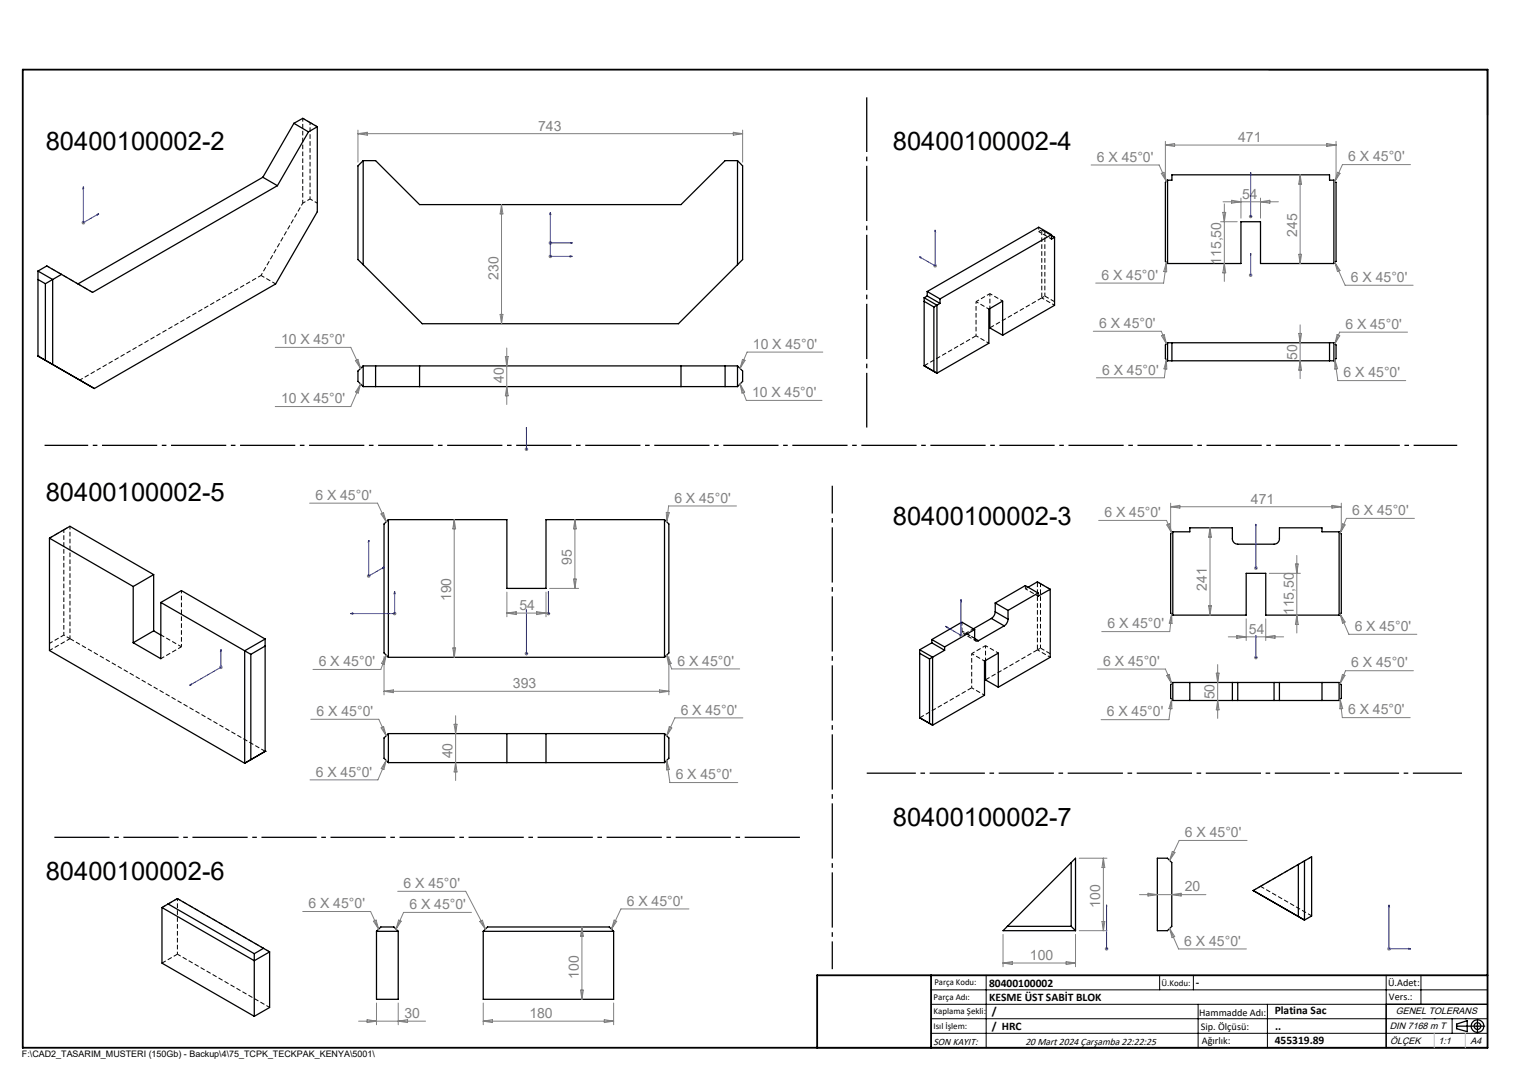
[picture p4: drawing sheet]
<svg xmlns="http://www.w3.org/2000/svg" width="420mm" height="297mm" viewBox="0 0 420 297" stroke-linecap="round" stroke-linejoin="round" font-family="sans-serif">
<g fill="none" stroke="#000" stroke-width=".35">
<path d="M350.2 19.2h60.3v12.6M81.1 34l4 2.4M81.1 34l-8.6 14.9M81.1 34l2.4-1.3 4.1 2.3M85.1 36.4l-8.5 14.9M87.6 35v23.5l-11.5 19.9-50.1 28.8-13.5-7.8M87.6 35l-2.5 1.4M72.5 48.9l4.1 2.4M72.5 48.9l-51 29.5M76.6 51.3l-51.1 29.4-8.5-5M100.2 44.3v28.8M100.2 44.3h3.4l12.2 12.2h72.1l12.2-12.2h3.4"/>
<path d="M100.2 44.3l-1.4 1.5v25.8l1.4 1.5M203.5 44.3v28.8M203.5 44.3l1.4 1.5v25.8l-17.7 17.8h-70.7l-16.3-16.3M322.2 49.7h1.2v-1.4h43.5v1.4h1.2M322.2 49.7v23M322.2 49.7l-.6 .6v21.8l.6 .6M368.1 49.7v23M368.1 49.7l.6 .6v21.8l-.6 .6M10.5 74.8l4 2.3v23.5M10.5 77.1l2 1.2M10.5 74.8v23.5M10.5 74.8l2.4-1.4 4.1 2.3"/>
<path d="M12.5 78.3v21.1M17 75.7l-4.5 2.6M290.2 64.8l-30.8 17.7M290.2 64.8v1.2l.8-.5M290.2 64.8l-3.6-2.1-30.7 17.8M290.2 65l.8 .5M291 65.5v18.8l-14.3 8.2M322.2 72.7h20.2v-11.5h5.4v11.5h20.3M10.5 98.3h.1M10.5 98.3l2 1.1M10.5 98.3l11.5 6.6M255 82.2l3.6 2v18.8"/>
<path d="M255 83.2l2.7 1.5M255 82.2v18.8M255.9 80.5v1.2M255.9 80.5l3.5 2M255.9 81.7l3.5 2M255.9 81.7l-.9 .5M257.7 84.7v17.8l.9 .5M259.4 82.5v1.2M259.4 83.7l-1.7 1M273.2 85.2v5.3l3.5 2M276.7 92.5v-9.4l-3.8 2.2v9.5l-14.3 8.2M322.2 94.6v5"/>
<path d="M322.2 94.6l-.6 .6v3.8l.6 .6M322.2 99.6h45.9M322.2 94.6h45.9M323.4 94.6v5M366.9 94.6v5M368.1 94.6v5M368.1 94.6l.6 .6v3.8l-.6 .6M100.2 101v5.7M100.2 101l-1.4 1.4v2.9l1.4 1.4M100.2 106.7h103.3M100.2 101h103.3M103.6 101v5.7"/>
<path d="M115.8 101v5.7M187.9 101v5.7M200.1 101v5.7M203.5 101v5.7M203.5 101l1.4 1.4v2.9l-1.4 1.4M255 101h.1M255 101l3.6 2M13.7 148.6v31l53.8 31.1M13.7 148.6l23.1 13.3M13.7 148.6l5.6-3.3 23.1 13.3M42.4 158.6l-5.6 3.3M42.4 158.6v15.5"/>
<path d="M107.2 143.4v38M107.2 143.4h32.7v19h10.8v-19h32.7M107.2 143.4l-1.2 1.2v35.6l1.2 1.2M183.4 143.4v38M183.4 143.4l1.2 1.2v35.6l-1.2 1.2M323.6 146.8h4.7v-1.1h11.8v3a1.51 1.51 0 0 0 1.5 1.5h10a1.51 1.51 0 0 0 1.5-1.5v-3h11.7v1.1h4.7M323.6 146.8v23M323.6 146.8l-.6 .6v21.8l.6 .6M369.5 146.8v23M369.5 146.8l.6 .6v21.8l-.6 .6M36.8 161.9v15.5M42.4 174.1l-5.6 3.3"/>
<path d="M42.4 174.1l2 1.2M44.4 166.3l23.1 13.3M44.4 166.3v15.5l-7.6-4.4M44.4 166.3l5.7-3.3 23.1 13.4M67.5 179.6v31.1M67.5 179.6l1.7 1M73.2 176.4l-5.7 3.2M73.2 176.4v31M73.2 178.3l-4 2.3M253.8 179.3l3.6 2.1M253.8 179.3v18.8M257.1 177.4l3.6 2.1"/>
<path d="M257.1 177.4l-3.3 1.9M257.1 176.5v.9M257.1 176.5l3.6 2.1M260.7 178.6v.9M260.7 179.5l-3.3 1.9M269 176.2a.65 .65 0 0 0 .3 .7 .65 .65 0 0 0 .7-.1M269 173.8l-8.3 4.8M269 173.8v2.4M269 173.8l-3.6-2.1-8.3 4.8M269 176.2l1 .6M273.6 170.7l3.5 2.1M273.6 170.7l-5 2.9"/>
<path d="M274.6 168.9l-.3 1-.7 .8M274.6 166.4l3.6 2.1M274.6 168.9l3.6 2M274.6 166.4v2.5M277.1 172.8l-7.1 4M278.2 170.9l-.4 1.1-.7 .8M278.2 168.5v2.4M283.7 162.1l2.5-1.5 3.6 2.1M286.5 163.7l-8.3 4.8M286.5 163.7l-3.6-2.1-8.3 4.8M289.8 162.7l-3.3 1.9v-.9M289.8 162.7v18.7l-14.3 8.3"/>
<path d="M323.6 169.8h20.3v-11.5h5.4v11.5h20.2M69.2 180.6v29.1l-1.7 1M107.2 181.4h76.2M253.8 198.1h.1M253.8 180.3l2.7 1.6M253.8 198.1l3.6 2.1M256.5 181.9v17.8l.9 .5M257.4 181.4v18.8M257.4 181.4l-.9 .5M272 182.3v5.4l3.5 2M275.5 189.7v-9.4l-3.8 2.2v9.4l-14.3 8.3M323.6 188.4v5"/>
<path d="M323.6 188.4l-.6 .6v3.8l.6 .6M323.6 193.4h16.5M323.6 188.4h16.5M328.3 188.4v5M340.1 193.4h1.5M340.1 188.4h1.5M340.1 188.4v5M341.6 193.4h10M341.6 188.4h10M341.6 188.4v5M351.6 193.4h1.5M351.6 188.4h1.5"/>
<path d="M351.6 188.4v5M353.1 188.4v5M353.1 193.4h16.4M353.1 188.4h16.4M364.8 188.4v5M369.5 188.4v5M369.5 188.4l.6 .6v3.8l-.6 .6M73.2 207.4h.1M73.2 207.4l-5.7 3.3M107.2 202.5v8M107.2 202.5l-1.2 1.2v5.6l1.2 1.2M107.2 210.5h76.2"/>
<path d="M107.2 202.5h76.2M139.9 202.5v8M150.7 202.5v8M183.4 202.5v8M183.4 202.5l1.2 1.2v5.6l-1.2 1.2M295.6 238.1v17.6M319.4 236.9h2.8l1.2 1.2v17.6l-1.2 1.2h-2.8zM358.3 238.6v14.4M358.3 238.6l-12.5 7.2M360 237.6v16.4M360 237.6l-1.7 1M360 237.6l2-1.1v16.3l-2 1.2"/>
<path d="M44.7 250.5l25.5 14.7 4.2-2.5M44.7 250.5l4.2-2.5 23.8 13.8M44.7 250.5v15.3l25.5 14.7M46.4 249.5l23.8 13.7M103.9 257.1v18.7h6v-18.7M103.9 257.1h6M103.9 257.1l1.2-1.2h3.6l1.2 1.2M133.3 257.1v18.7h36v-18.7M133.3 257.1h36M133.3 257.1l1.2-1.2h33.6l1.2 1.2M276.8 256.9l20-20v20zM278 255.7h17.6"/>
<path d="M295.6 255.7l1.2 1.2M345.8 245.8h.1M345.8 245.8l12.5 7.2M345.8 245.8l14.2 8.2M358.3 253l1.7 1M70.2 263.2v17.3M72.7 261.8l-2.5 1.4M72.7 261.8l1.7 .9M74.4 262.7v15.4l-4.2 2.4M410.5 277.2h-28v12M225.5 289.2h185M402 283.2h7.7"/>
<path d="M402 282.7l2.9-1v3.1l-2.9-.9zM407.7 281.3v3.8"/>
<circle cx="407.7" cy="283.2" r=".93"/>
<circle cx="407.7" cy="283.2" r="1.74"/>
</g>
<g fill="none" stroke="#000" stroke-width=".28" stroke-dasharray="1.3 .6" stroke-dashoffset=".5" stroke-linecap="butt">
<path d="M83.5 56.1l-11.5 19.9M286.6 63.9l.9-.5M287.5 63.4l.8 .5M290.2 66l-3.6-2.1M269.3 83.3l3.6 2M272.9 94.7l-3.6-2M273.2 81.1l3.5 2M273.2 81.1v4M287.5 82.2l.8-.5M287.5 82.2l3.5 2.1M50.1 178.5v-15.5M265.8 174.9l3.5 2"/>
<path d="M269 176.2l-3.5-2M272 178.2l3.5 2.1M286.3 179.4l.8-.5M286.3 179.4l3.5 2M286.5 164.6l-3.5-2.1M287.1 161.1l-.8-.5M268.1 180.4l3.6 2.1M271.7 191.9l-3.6-2.1M272 182.3v-4.1"/>
</g>
<path d="M288.3 63.9l2.7 1.6M290.2 65l-2.7-1.6M273.2 90.5l14.3-8.3M291 83.3l-2.7-1.6M255 101l14.3-8.3M19.3 176.3l53.9 31.1M286.3 179.4l-14.3 8.2M287.1 161.1l2.7 1.5M268.1 189.8l-14.3 8.3M289.8 180.4l-2.7-1.5" fill="none" stroke="#000" stroke-width=".28" stroke-dasharray="1.3 .6" stroke-linecap="butt"/>
<path d="M21.5 78.4l4.1 2.3M72 76l4.1 2.4M13.7 179.5l5.6-3.2M44.4 175.3l5.7 3.2M50.1 178.5l-5.7 3.3M266.5 174.8l2.5 1.4M49 248l25.4 14.7M49 263.4l25.4 14.7" fill="none" stroke="#000" stroke-width=".28" stroke-dasharray="1.3 .6" stroke-dashoffset=".2" stroke-linecap="butt"/>
<path d="M83.5 32.6v23.5M269.3 83.3l3.9-2.2M288.3 81.7v-17.8M22 104.9l50-28.9M13.7 148.5l3.9-2.3M17.6 175.3l-3.9 2.3M272 178.2l-3.9 2.2M287.1 178.9v-17.8" fill="none" stroke="#000" stroke-width=".28" stroke-dasharray="1.3 .6" stroke-dashoffset=".3" stroke-linecap="butt"/>
<path d="M85.6 33.8l2 1.2M85.6 33.8l-2.1-1.2M83.5 56.1l2.1-1.2M87.6 56.1l-2-1.2M12.9 73.4l8.6 5M17.6 146.2v29.1M19.3 176.3v-31M265.5 174.2v-2.5M268.6 173.6l-2.1 1.2M283 162.5v-.9M283.7 162.1l-.7 .4M347.8 244.6l-1.9 1.2" fill="none" stroke="#000" stroke-width=".28" stroke-dasharray="1.3 .6" stroke-dashoffset=".4" stroke-linecap="butt"/>
<path d="M19.3 145.3l-1.7 .9M17.6 175.3l1.7 1" fill="none" stroke="#000" stroke-width=".28" stroke-dasharray="1.3 .6" stroke-dashoffset="1" stroke-linecap="butt"/>
<path d="M85.6 54.9v-21.1M286.6 62.7v1.2M49 263.4v-15.4" fill="none" stroke="#000" stroke-width=".28" stroke-dasharray="1.3 .6" stroke-dashoffset=".6" stroke-linecap="butt"/>
<path d="M269.3 92.7v-9.4M268.1 180.4v9.4" fill="none" stroke="#000" stroke-width=".28" stroke-dasharray="1.3 .6" stroke-dashoffset=".7" stroke-linecap="butt"/>
<path d="M287.5 63.4v18.8M286.3 160.6v18.8" fill="none" stroke="#000" stroke-width=".28" stroke-dasharray="1.3 .6" stroke-dashoffset="-.2" stroke-linecap="butt"/>
<path d="M265.5 174.2a.65 .65 0 0 0 .3 .7 .65 .65 0 0 0 .7-.1" fill="none" stroke="#000" stroke-width=".28" stroke-dasharray="1.3 .6" stroke-dashoffset=".8" stroke-linecap="butt"/>
<path d="M44.7 250.5l4.3-2.5M347.8 244.6l14.2-8.1M362 252.8l-14.2-8.2M44.7 265.8l4.3-2.4" fill="none" stroke="#000" stroke-width=".28" stroke-dasharray="1.3 .6" stroke-dashoffset=".1" stroke-linecap="butt"/>
<g fill="none" stroke="#00f" stroke-width=".28">
<path d="M23 51.5l.1 .5-.2 .1zM23 51.5v10l4.3-2.5M26.9 59.1l.4-.1-.4 .4zM151.9 58.6v12.2h6M151.9 58.6l.1 .6h-.3zM345.1 59.6v.3zM345.1 47.6v.6v-.6M345.1 59.8h.1M345.1 47.6v12.2M151.7 67.1h.3zM151.9 67.1h.1M151.9 67.1h6"/>
<path d="M157.3 70.6l.6 .2-.6 .1zM157.9 67.1h-.6h.6M253.8 70.9l.4 .1v.3zM258.1 63.5l.1 .5-.2-.1zM258.1 63.5v9.9l-4.3-2.5M345.1 69.9v.6v-.6M345.1 75.8v.3zM345.1 75.9h.1M345.1 69.9v6M145.3 117.9v.6v-.6M145.3 117.9v6.1M145.3 123.9v.2z"/>
<path d="M145.3 124h.1M101.7 149.1l.1 .4-.2 .1zM101.7 149.1v9.9l4.3-2.5M105.6 156.6l.4-.1-.4 .4zM346.6 156.6v.3zM346.6 144.6v.6v-.6M346.6 156.8h.1M346.6 144.6v12.2M61 179.2l.1 .5-.2 .1zM61 179.2v5l-8.6 5M96.7 169.4l.6-.2v.3zM108.9 163.3l.1 .6h-.3z"/>
<path d="M108.9 163.3v6.1h-12.2M145.3 168.3v.6v-.6M145.3 168.3v12.1M151.3 169.4h.1M151.3 163.3v.6v-.6M151.3 169.2v.3zM151.3 163.3v6.1M260.9 172.9l.4 .1v.2zM265.2 165.4l.1 .6-.2-.1zM265.2 165.4v10l-4.3-2.5M346.6 175.4v.6v-.6M346.6 175.4v6.1"/>
<path d="M52.4 189.2l.4-.4v.2zM145.3 180.3v.3zM145.3 180.4h.1M346.6 181.4v.3zM346.6 181.5h.1M305.4 249.8v.6v-.6M305.4 249.8v12.1M383.3 249.8l.1 .6h-.2zM383.3 249.8v12.1h6.1M305.4 261.8v.2zM305.4 261.9h.1M388.8 261.8l.6 .1-.6 .1z"/>
</g>
<g fill="none" stroke="#808080" stroke-width=".28">
<path d="M344.6 59.8h1M344.8 59.4l.7 .7M345.1 59.3v1M345.5 59.4l-.7 .7M22.5 61.5h1M22.6 61.1l.8 .7M23 61v1M23.4 61.1l-.8 .7M151.4 70.8h1M151.4 67.1h1M151.5 70.4l.7 .7M151.5 66.7l.7 .7"/>
<path d="M151.9 66.6v1M151.9 70.3v1M152.2 70.4l-.7 .7M152.2 66.7l-.7 .7M257.6 73.4h1M257.7 73l.7 .7M258.1 72.9v1M258.4 73l-.7 .7M344.6 75.9h1M344.8 75.6l.7 .7M345.1 75.5v.9M345.5 75.6l-.7 .7"/>
<path d="M144.8 124h1M144.9 123.6l.7 .8M145.3 123.5v1M145.6 123.6l-.7 .8M101.2 159h1M101.4 158.6l.7 .7M101.7 158.5v1M102.1 158.6l-.7 .7M346.1 156.8h1M346.2 156.5l.7 .7M346.6 156.3v1M346.9 156.5l-.7 .7"/>
<path d="M108.4 169.4h1M108.5 169l.8 .7M108.9 168.8v1.1M109.3 169l-.8 .7M145.3 179.9v1M150.8 169.4h1M151 169l.7 .7M151.3 168.8v1.1M151.7 169l-.7 .7M264.7 175.4h1M264.8 175l.7 .7M265.2 174.9v1"/>
<path d="M265.5 175l-.7 .7M60.5 184.2h1M60.6 183.8l.7 .7M61 183.7v1M61.3 183.8l-.7 .7M144.8 180.4h1M144.9 180.1l.7 .7M145.6 180.1l-.7 .7M346.1 181.5h1M346.2 181.1l.7 .8M346.6 181v1M346.9 181.1l-.7 .8"/>
<path d="M304.9 261.9h1M305 261.5l.7 .8M305.4 261.4v1M305.7 261.5l-.7 .8M382.8 261.9h1M382.9 261.5l.7 .8M383.3 261.4v1M383.6 261.5l-.7 .8"/>
</g>
<path d="M12.3 122.9h389.8" fill="none" stroke="#000" stroke-width=".35" stroke-dasharray="15.2 1.3 1.3 1.3" stroke-dashoffset="3.2" stroke-linecap="butt"/>
<path d="M239.2 26.9v91.1" fill="none" stroke="#000" stroke-width=".35" stroke-dasharray="15.2 1.3 1.3 1.3" stroke-dashoffset=".1" stroke-linecap="butt"/>
<path d="M229.7 134.1v133.4" fill="none" stroke="#000" stroke-width=".35" stroke-dasharray="15.2 1.3 1.3 1.3" stroke-dashoffset="7.6" stroke-linecap="butt"/>
<path d="M14.6 231.1h206.5" fill="none" stroke="#000" stroke-width=".35" stroke-dasharray="15.2 1.3 1.3 1.3" stroke-dashoffset="-.4" stroke-linecap="butt"/>
<path d="M239.2 213.4h164.2" fill="none" stroke="#000" stroke-width=".35" stroke-dasharray="15.2 1.3 1.3 1.3" stroke-dashoffset="1.7" stroke-linecap="butt"/>
<g fill="none" stroke="#000" stroke-width=".28">
<path d="M256.9 273.2h153.6M256.9 277.2h153.6M272.1 269.2v20M320 269.2v4M329.3 269.2v4M330.6 277.2v12M349.7 277.2v12M382.5 269.2v20M392.1 269.2v8M256.9 281.2h153.6M256.9 285.2h153.6M395.8 281.2h.1"/>
<path d="M400.7 281.2v4M404.4 281.2h.1"/>
</g>
<path d="M6.3 19.2h404.2v270h-404.2zM256.9 269.2v20M410.5 269.2h-185v20" fill="none" stroke="#000" stroke-width=".5"/>
<path d="M395.8 285.2v4M404.4 285.2v4" fill="none" stroke="#c0c0c0" stroke-width=".28"/>
<circle cx="392.1" cy="281.2" r=".17" fill="#c0c0c0"/>
<g fill="none" stroke="#808080" stroke-width=".28">
<path d="M98.8 35.9v8.9M98.8 36.9h106.1M98.8 36.9l2.6-.4v.8zM202.4 36.5l2.5 .4-2.5 .4zM204.9 35.9v8.9M321.6 39v10.4M366.1 39.6l2.6 .4-2.6 .4zM368.7 39v10.4M138.4 56.5v32.9M138.4 56.5l.4 2.6h-.8zM301.1 45.5h18.8l2 4.6M320.5 47.9l.7-.3 .7 2.5z"/>
<path d="M321.6 40h47.1M321.6 40l2.5-.4v.8zM337.4 58.6h.8l-.3 2.6zM337.5 55.7h15.3M337.9 56.3v21.4M339.9 55.3l2.5 .4-2.5 .4zM342.4 54.7v5.5M347.8 54.7v5.5M347.8 55.7l2.6-.4v.8zM358.8 48.3v24.4M358.8 48.3l.4 2.5h-.8zM369.1 47.6l.7 .3-1.4 2.2z"/>
<path d="M389.2 45.4h-18.7l-2.1 4.7M321.9 72.5v2.5l-.8-.1zM321.9 72.5l-.8 5.6h-18.7M336.8 61.2h4.6M337.9 72.7l.3 2.6h-.8zM358.4 70.2h.8l-.4 2.5zM368.4 72.5l1.4 2.1-.7 .4zM368.4 72.5l2.8 6.2h18.8M76 95.9h20.8l2.7 5.8M98.1 99.6l.7-.4 .7 2.5zM138 86.8h.8l-.4 2.6zM139.5 98.4h.7l-.4 2.6z"/>
<path d="M139.8 96.1v15.6M204.9 99.2l.7 .3-1.4 2.2zM227 97.2h-20.8l-2 4.5M301.7 91.4h18.8l1.4 3.5M320.5 92.7l.8-.3 .6 2.5zM321.9 99.3l.1 2.6-.8-.1zM321.9 99.3l-.6 5h-18.8M358.4 92h.8l-.4 2.6zM358.8 89.7v14.8M358.8 99.6l.4 2.6h-.8zM368.4 99.3l.7 2.5-.8 .1zM368.4 99.3l.8 5.8h18.7"/>
<path d="M369 92.4l.7 .3-1.3 2.2zM388.4 91.7h-18.7l-1.3 3.2M99.5 106l-.7 2.5-.7-.3zM99.5 106l-2.7 6.2h-20.8M139.8 106.7l.4 2.6h-.7zM204.2 106l1.3 2.2-.7 .3zM204.2 106l1.8 4.5h20.8M85.4 138.9h18.8l2.4 5.1M203.2 139.7h-18.7l-.5 4.3M323 138.9v7.5M323 139.9h47.1M323 139.9l2.6-.4v.8z"/>
<path d="M367.6 139.5l2.5 .4-2.5 .4zM370.1 138.9v7.5M105.1 141.8l.7-.3 .8 2.5zM125.3 143.4v38M125.3 143.4l.4 2.6h-.7zM158.3 159.8h.7l-.4 2.6zM158.6 143.4l.4 2.6h-.7zM158.6 143.4v19M183.9 141.4l.8 .1-.7 2.5zM303.2 143.6h18.7l1.4 3.5M322 144.9l.7-.3 .6 2.5zM333.9 145.7v24.1"/>
<path d="M333.9 145.7l.4 2.6h-.8zM350.3 158.3h8.5M357.5 155.7h.7l-.3 2.6zM357.9 153.3v21.4M370.5 144.6l.7 .3-1.4 2.2zM390.3 143.1h-18.8l-1.7 4M125 178.9h.7l-.4 2.5zM139.9 163.4v6.8M139.9 169.2h10.8M139.9 169.2l2.6-.4v.8zM148.1 168.8l2.6 .4-2.6 .4zM150.7 163.4v6.8"/>
<path d="M151.7 162.4h8M323.3 169.5l.1 2.6-.7-.1zM323.3 169.5l-.5 4.8h-18.8M333.5 167.2h.8l-.4 2.6zM338.9 175.8h15.3M341.3 175.4l2.6 .4-2.6 .4zM343.9 170.8v6M349.3 170.8v6M349.3 175.8l2.5-.4v.8zM357.9 169.8l.3 2.6h-.7zM369.8 169.5l1.4 2.2-.7 .3zM369.8 169.5l2.4 5.6h18.8"/>
<path d="M85.8 198.5h18.7l2.1 4.6M106 181.2v10.6M106 190.8h78.6M106 190.8l2.5-.4v.8zM106.6 180.8l-.6 2.6-.7-.3zM106.6 180.8l-1.5 4h-18.7M125.3 199.9h.8l-.4 2.6zM125.7 197.6v17.8M182 190.4l2.6 .4-2.6 .4zM184 180.8l1.2 2.3-.7 .3zM184 180.8l1.3 3.8h18.8M184.6 181.2v10.6"/>
<path d="M205 198.2h-18.8l-2.2 4.9M302.9 184.7h18.7l1.7 4M321.9 186.5l.8-.3 .6 2.5zM323.3 193.1l.1 2.5h-.8zM323.3 193.1l-.7 5.5h-18.8M335.6 185.8h.8l-.4 2.6zM336 183.4v14.9M336 193.4l.4 2.5h-.8zM369.8 193.1l.7 2.5h-.8zM369.8 193.1l.6 5h18.7M370.5 186.2l.7 .2-1.4 2.3zM390 185.1h-18.7l-1.5 3.6"/>
<path d="M105.2 200.9l.7-.3 .7 2.5zM106.6 209.9l-.7 2.5-.7-.3zM106.6 209.9l-2.3 5.4h-18.8M125.7 210.5l.4 2.6h-.8zM184 209.9l.7 2.5-.8 .1zM184 209.9l.9 6.1h18.7M184.7 200.6l.7 .3-1.4 2.2zM297.8 236.9h7.7M304.5 236.9v20M304.5 236.9l.4 2.6h-.8zM323.5 235l.7 .3-1.4 2.2zM344.1 232h-18.7l-2.6 5.5"/>
<path d="M83.5 251.6h18.8l2.2 4.9M103 254.3l.8-.3 .7 2.5zM109.7 246h18.8l5.4 10.5M110 254l.7 .3-1.4 2.2zM130.1 251.8h-18.7l-2.1 4.7M132.4 254.3l.7-.3 .8 2.5zM160.6 255.9v19.9M160.6 255.9l.4 2.5h-.8zM169.5 254l.7 .3-1.5 2.2zM190.1 250.9h-18.8l-2.6 5.6M276.8 257.9v8.9M296.8 257.9v8.9"/>
<path d="M297.8 256.9h7.7M304.1 254.3h.8l-.4 2.6zM314.4 246.9h18.4M316.8 246.6l2.6 .3-2.6 .4zM322.8 256.3l1.4 2.2-.8 .3zM322.8 256.3l2.4 5.6h18.8M323.4 246.9l2.5-.3v.7zM103.9 276.9v6M109.9 276.9v6M133.3 276.9v6M160.2 273.3h.8l-.4 2.5zM169.3 276.9v6"/>
<path d="M276.8 265.8h20M276.8 265.8l2.6-.4v.8zM294.2 265.4l2.6 .4-2.6 .4zM99 281.9h18.4M101.3 281.4l2.6 .5-2.6 .4zM109.9 281.9l2.6-.5v.9zM133.3 281.9h36M133.3 281.9l2.6-.5v.9zM166.8 281.4l2.5 .5-2.5 .4z"/>
</g>
<g fill="#00f">
<path d="M157.3 70.6l.6 .2-.6 .1zM151.9 58.6l.1 .6h-.3z"/>
<path d="M345.1 59.6v.3zM345.1 47.6v.6zM108.9 163.3l.1 .6h-.3zM96.7 169.4l.6-.2v.3z"/>
<path d="M388.8 261.8l.6 .1-.6 .1zM383.3 249.8l.1 .6h-.2z"/>
<path d="M157.3 67.1h.6zM151.7 67.1h.3z"/>
<path d="M260.9 172.9l.4 .3v-.2zM265.2 165.4l-.1 .5 .2 .1zM151.3 163.3v.6zM151.3 169.2v.3z"/>
<path d="M145.3 180.3v.3zM145.3 168.3v.6zM145.3 117.9v.6zM145.3 123.9v.2zM105.6 156.6l.4-.1-.4 .4zM101.7 149.1l.1 .4-.2 .1zM26.9 59.1l.4-.1-.4 .4zM23 51.5l.1 .5-.2 .1zM253.8 70.9l.4 .4v-.3zM258.1 63.5l-.1 .4 .2 .1zM346.6 175.4v.6zM346.6 181.4v.3zM61 179.2l.1 .5-.2 .1zM52.4 189.2l.4-.4v.2zM305.4 261.8v.2zM305.4 249.8v.6z"/>
<path d="M346.6 156.6v.3zM346.6 144.6v.6z"/>
<path d="M345.1 69.9v.6zM345.1 75.8v.3z"/>
</g>
<g font-size="7.1">
<text x="12.6" y="41.5">80400100002-2</text>
<text x="246.4" y="41.5">80400100002-4</text>
<text x="12.6" y="138.2">80400100002-5</text>
<text x="246.4" y="144.8">80400100002-3</text>
<text x="246.4" y="228.1">80400100002-7</text>
<text x="12.6" y="242.8">80400100002-6</text>
</g>
<g font-size="3.9" fill="#808080">
<text x="148.5" y="36">743</text>
<text x="341.7" y="39.1">471</text>
<text x="302.7" y="44.6">6 X 45°0'</text>
<text x="372.1" y="44.5">6 X 45°0'</text>
<text x="342.8" y="54.8">54</text>
<text x="357.9" y="65.4" transform="rotate(-90 357.9 65.4)">245</text>
<text x="137.5" y="77.2" transform="rotate(-90 137.5 77.2)">230</text>
<text x="304" y="77.2">6 X 45°0'</text>
<text x="337" y="73.1" transform="rotate(-90 337 73.1)">115,50</text>
<text x="372.8" y="77.9">6 X 45°0'</text>
<text x="77.6" y="95">10 X 45°0'</text>
<text x="303.3" y="90.5">6 X 45°0'</text>
<text x="371.3" y="90.8">6 X 45°0'</text>
<text x="207.8" y="96.3">10 X 45°0'</text>
<text x="357.9" y="99.3" transform="rotate(-90 357.9 99.3)">50</text>
<text x="139" y="105.7" transform="rotate(-90 139 105.7)">40</text>
<text x="304.2" y="103.4">6 X 45°0'</text>
<text x="370.8" y="104.2">6 X 45°0'</text>
<text x="77.6" y="111.3">10 X 45°0'</text>
<text x="207.6" y="109.6">10 X 45°0'</text>
<text x="87" y="138">6 X 45°0'</text>
<text x="186.1" y="138.8">6 X 45°0'</text>
<text x="304.8" y="142.8">6 X 45°0'</text>
<text x="345.2" y="139">471</text>
<text x="373.2" y="142.2">6 X 45°0'</text>
<text x="157.8" y="155.9" transform="rotate(-90 157.8 155.9)">95</text>
<text x="124.5" y="165.9" transform="rotate(-90 124.5 165.9)">190</text>
<text x="333" y="163" transform="rotate(-90 333 163)">241</text>
<text x="143.3" y="168.3">54</text>
<text x="305.6" y="173.4">6 X 45°0'</text>
<text x="357" y="169.8" transform="rotate(-90 357 169.8)">115,50</text>
<text x="344.6" y="174.9">54</text>
<text x="373.8" y="174.2">6 X 45°0'</text>
<text x="88" y="183.9">6 X 45°0'</text>
<text x="187" y="183.8">6 X 45°0'</text>
<text x="304.5" y="183.8">6 X 45°0'</text>
<text x="372.9" y="184.2">6 X 45°0'</text>
<text x="141.5" y="189.9">393</text>
<text x="87.4" y="197.7">6 X 45°0'</text>
<text x="187.8" y="197.3">6 X 45°0'</text>
<text x="305.4" y="197.8">6 X 45°0'</text>
<text x="335.2" y="193" transform="rotate(-90 335.2 193)">50</text>
<text x="372" y="197.2">6 X 45°0'</text>
<text x="124.9" y="209.3" transform="rotate(-90 124.9 209.3)">40</text>
<text x="87.1" y="214.4">6 X 45°0'</text>
<text x="186.5" y="215.1">6 X 45°0'</text>
<text x="327" y="231.1">6 X 45°0'</text>
<text x="111.4" y="245.1">6 X 45°0'</text>
<text x="85.1" y="250.7">6 X 45°0'</text>
<text x="113" y="250.9">6 X 45°0'</text>
<text x="173" y="250">6 X 45°0'</text>
<text x="303.6" y="250.5" transform="rotate(-90 303.6 250.5)">100</text>
<text x="327" y="246.1">20</text>
<text x="326.8" y="261.1">6 X 45°0'</text>
<text x="284.2" y="264.9">100</text>
<text x="159.7" y="270.2" transform="rotate(-90 159.7 270.2)">100</text>
<text x="111.6" y="281">30</text>
<text x="146.1" y="281">180</text>
</g>
<g font-size="3.2">
<text x="272.9" y="272.3">80400100002</text>
<text x="330" y="272.2">-</text>
<text x="272.9" y="276.3">KESME ÜST SABİT BLOK</text>
<text x="273.7" y="280.3">/</text>
<text x="351.8" y="280">Platina Sac</text>
<text x="273.7" y="284.4">/ HRC</text>
<text x="351.9" y="284.3">..</text>
<text x="351.8" y="288.3">455319.89</text>
</g>
<g font-size="2.8">
<text x="383" y="272.2">Ü.Adet:</text>
<text x="330.9" y="280.3">Hammadde Adı:</text>
<text x="383.3" y="276">Vers.:</text>
<text x="331.4" y="284.3">Sip. Ölçüsü:</text>
<text x="257.6" y="288.3">SON KAYIT:</text>
<text x="283" y="288.3">20 Mart 2024 Çarşamba 22:22:25</text>
<text x="331.6" y="288.3">Ağırlık:</text>
</g>
<g font-size="2.6">
<text x="385.2" y="279.9">GENEL TOLERANS</text>
<text x="383.5" y="284">DIN 7168 m T</text>
<text x="383.6" y="288.1">ÖLÇEK</text>
<text x="396.9" y="288.1">1:1</text>
<text x="405.8" y="288.1">A4</text>
</g>
<g font-size="2.5">
<text x="257.9" y="272">Parça Kodu:</text>
<text x="320.5" y="272">Ü.Kodu:</text>
<text x="257.6" y="280">Kaplama Şekli:</text>
<text x="257.6" y="276">Parça Adı:</text>
<text x="257.6" y="284.1">Isıl İşlem:</text>
<text x="6.1" y="291.6">F:\CAD2_TASARIM_MUSTERI (150Gb) - Backup\4\75_TCPK_TECKPAK_KENYA\5001\</text>
</g>
</svg>
